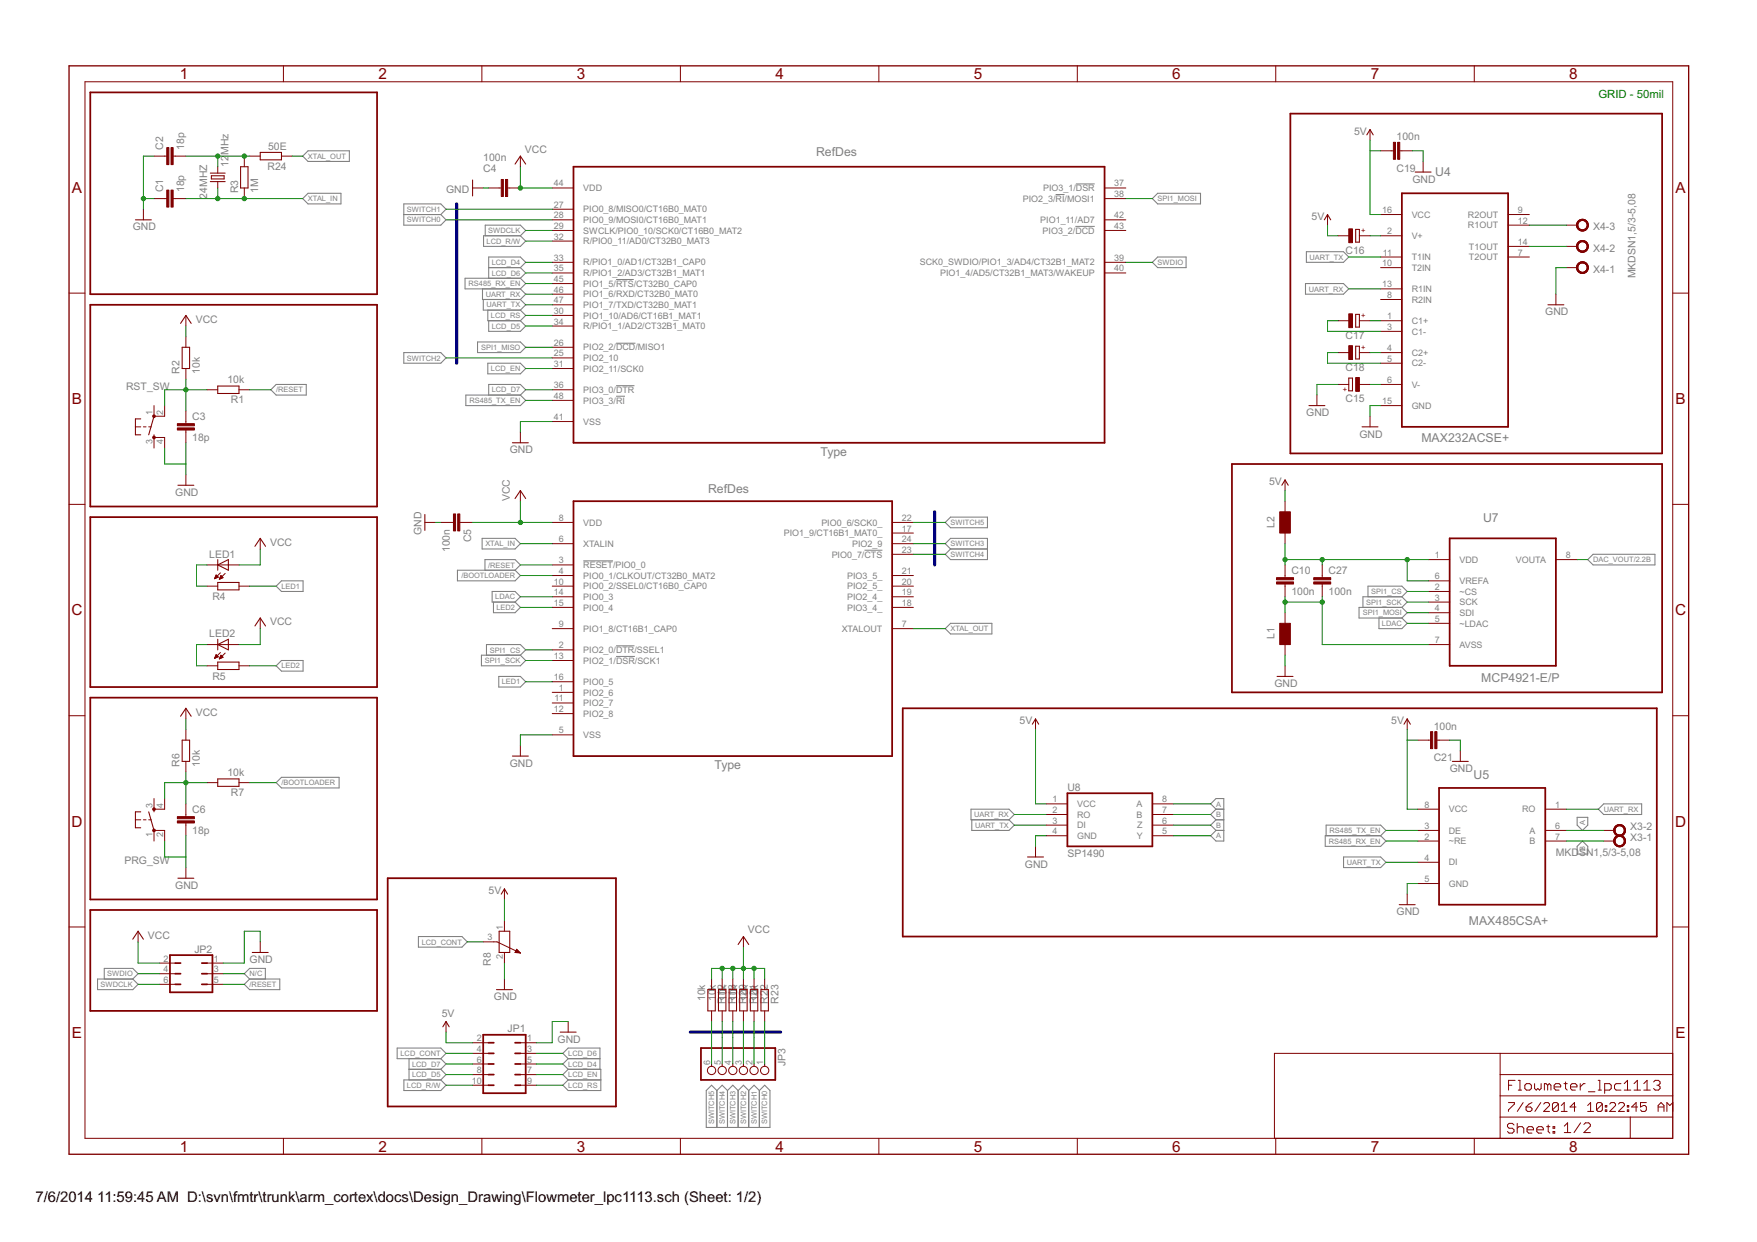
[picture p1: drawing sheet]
<svg xmlns="http://www.w3.org/2000/svg" width="420mm" height="297mm" viewBox="0 0 420 297" stroke-linecap="round" stroke-linejoin="round" font-family="sans-serif">
<path d="M252.4 46.5h2.2M257.2 54.1h4.6M257.3 44h4.5M147.3 66.8h4.3M147.3 82.1h4.7M147.3 92.2h4.4M147.3 94.8h2.2M139.5 134.1h7.1M206.7 131.6h4.3M147.3 154.5h4.4M147.3 157h4.5" fill="none" stroke="#808080" stroke-width=".24"/>
<g fill="none" stroke="#808080" stroke-width=".25">
<path d="M72.4 37.3l1.3-1.2h9.8v2.5h-9.8zM72.4 47.5l1.3-1.3h7.8v2.6h-7.8zM96.6 48.8h8.8l1.3 1.2-1.3 1.3 1.3 1.3-1.3 1.2h-8.8zM96.6 51.3h8.8M115.6 56.4h8.8l1.3 1.3-1.3 1.2h-8.8zM116 56.4v-2.6h8.4l1.3 1.3-1.3 1.3M276.8 46.2h10.3v2.6h-10.3l-1.2-1.3zM115.4 69.1v2.5h9M115.6 71.6v2.6h8.8M116.6 74.2v2.5h7.8M116.9 64h7.5M116.9 76.7v2.5h7.5l1.3-1.2-1.3-1.3"/>
<path d="M124.4 64l1.3-1.3-1.3-1.2h-7.5v5M124.4 74.2l1.3 1.2-1.3 1.3M124.4 71.6l1.3 1.3-1.3 1.3M124.4 69.1l1.3 1.3-1.3 1.2M124.4 66.5h-13.2v2.6h13.2M124.4 66.5l1.3 1.3-1.3 1.3M124.4 64l1.3 1.3-1.3 1.2M275.6 62.7l1.2-1.2h6.8v2.5h-6.8zM312.2 67.8h9.1l1.2 1.3-1.2 1.3h-9.1zM312.4 60.2h8.9l1.2 1.3-1.2 1.2h-8.9zM64.8 93.2l1.2-1.3h7.2v2.6h-7.2zM96.6 84.3h8.8l1.3 1.3-1.3 1.3h-8.8z"/>
<path d="M111.4 94.5h13l1.3 1.3-1.3 1.2h-13zM114.2 81.8h10.2l1.3 1.3-1.3 1.2h-10.2zM116.6 86.9h7.8l1.3 1.2-1.3 1.3h-7.8zM116.9 94.5v-2.6h7.5l1.3 1.3-1.3 1.3M109.4 136.4h13.8l1.2 1.2-1.2 1.3h-13.8zM115.3 128.8h7.9l1.2 1.2-1.2 1.3h-7.9zM116 136.4v-2.6h7.2l1.2 1.3-1.2 1.3M226 130l1.3-1.2h8.8v5h-8.8l-1.3-1.2 1.3-1.3zM226 124.9l1.3-1.2h8.8v2.5h-8.8zM227.3 131.3h8.8M379.7 133.8l1.3-1.2h14.8v2.5h-14.8zM66 140.2l1.3-1.3h5.2v2.6h-5.2z"/>
<path d="M66 159.2l1.3-1.2h5.2v2.5h-5.2zM115.1 156.7h9.3l1.3 1.3-1.3 1.2h-9.3zM116.3 156.7v-2.5h8.1l1.3 1.2-1.3 1.3M117.7 141.5h5.5l1.2 1.2-1.2 1.3h-5.5zM118 144v2.5h5.2l1.2-1.2-1.2-1.3M226 150.3l1.3-1.2h9.9v2.5h-9.9zM327.1 142.7v-2.5h8.1l1.3 1.3-1.3 1.2M329.8 147.8v2.5h5.4l1.3-1.2-1.3-1.3M335.2 145.3l1.3 1.2-1.3 1.3M335.2 145.3h-10.2v2.5h10.2M335.2 142.7h-9.3v2.6M335.2 142.7l1.3 1.3-1.3 1.3"/>
<path d="M119.3 161.8h5.1l1.3 1.2-1.3 1.3h-5.1zM66 187.2l1.3-1.3h13.8v2.5h-13.8zM232.2 193.5h9.1l1.2 1.3-1.2 1.3h-9.1zM232.4 196.1v2.5h8.9l1.2-1.3-1.2-1.2M290.8 198.6h1.9M290.8 196.1h1.9M290.8 193.5h1.9M290.8 193.5l-1.3-1.2 1.3-1.3h1.9v10.1h-1.9l-1.3-1.2 1.3-1.3M290.8 193.5l-1.3 1.3 1.3 1.3M290.8 196.1l-1.3 1.2 1.3 1.3M316.9 199.9h13.3l1.2 1.2-1.2 1.3h-13.3zM317.1 199.9v-2.6h13.1l1.2 1.3-1.2 1.3"/>
<path d="M377.1 195.5h2.6v1.8l-1.3 1.3-1.3-1.3zM382.2 193.5l1.3-1.2h9.1v2.5h-9.1zM321.3 205h8.9l1.2 1.2-1.2 1.3h-8.9zM378.4 201.1l1.3 1.3v1.9h-2.6v-1.9zM23.3 234.1h8.4l1.3 1.3-1.3 1.3h-8.4zM24.9 234.1v-2.5h6.8l1.3 1.3-1.3 1.2M58.4 235.4l1.3-1.3h7.2v2.6h-7.2zM59.7 234.1l-1.3-1.2 1.3-1.3h3.8v2.5M100.1 224h10.4l1.2 1.3-1.2 1.2h-10.4zM95 250.7h10.4l1.3 1.2-1.3 1.3h-10.4zM96.6 258.3h8.8l1.3 1.2-1.3 1.3h-8.8zM97.8 255.7h7.6"/>
<path d="M97.8 253.2v5.1M105.4 253.2l1.3 1.3-1.3 1.2M105.4 255.7l1.3 1.3-1.3 1.3M135.9 255.7l-1.3 1.3 1.3 1.3M135.9 255.7h7.8v5.1h-7.8l-1.3-1.3 1.3-1.2M135.9 258.3h7.8M135.9 253.2h7.6M135.9 253.2l-1.3-1.3 1.3-1.2h7.6v5M135.9 253.2l-1.3 1.3 1.3 1.2M171.4 260.8l-1.2-1.3-1.3 1.3v8.8h15.2v-8.8l-1.2-1.3-1.3 1.3M171.4 260.8l1.3-1.3 1.3 1.3M171.4 260.8v8.8"/>
<path d="M174 260.8l1.2-1.3 1.3 1.3M174 260.8v8.8M176.5 260.8l1.3-1.3 1.2 1.3M176.5 260.8v8.8M179 260.8l1.3-1.3 1.3 1.3M179 260.8v8.8M181.6 260.8v8.8"/>
</g>
<g fill="none" stroke="#800000" stroke-width=".42">
<path d="M21.6 22.1h68.6v48.3h-68.6zM137.1 39.9h127v66h-127zM308.6 27.2h88.9v81.2h-88.9zM335.2 46.2h25.4v55.9h-25.4zM21.6 72.9h68.6v48.2h-68.6zM137.1 119.9h76.2v60.9h-76.2zM294.6 111h102.9v54.6h-102.9zM21.6 123.7h68.6v40.6h-68.6zM346.7 128.8h25.4v30.4h-25.4zM21.6 166.9h68.6v48.2h-68.6zM215.9 169.4h180.3v54.6h-180.3zM255.2 189.7h20.4v12.7h-20.4z"/>
<path d="M344.1 188.4h25.4v28h-25.4zM21.6 217.6h68.6v24.2h-68.6zM92.7 210h54.6v54.6h-54.6zM40.6 228.4h10.2v8.9h-10.2zM41.9 230.3h1.3M41.9 232.9h1.3M41.9 235.4h1.3M48.3 230.3h1.2M48.3 232.9h1.2M48.3 235.4h1.2M115.5 247.5h10.2v14h-10.2zM116.8 249.4h1.3"/>
<path d="M116.8 251.9h1.3M116.8 254.5h1.3M116.8 257h1.3M116.8 259.5h1.3M123.2 249.4h1.2M123.2 251.9h1.2M123.2 254.5h1.2M123.2 257h1.2M123.2 259.5h1.2M167.6 250.7h17.8v7.6h-17.8z"/>
</g>
<g fill="none" stroke="#800000" stroke-width=".24">
<path d="M20.3 19.6h379.7v252.6h-379.7zM67.8 15.7v3.9M115.2 15.7v3.9M162.7 15.7v3.9M210.2 15.7v3.9M257.6 15.7v3.9M305.1 15.7v3.9M352.6 15.7v3.9M36.8 37.3h3.1M41.4 37.3h3M52.1 39.9v1.5M58.4 37.3v2.6"/>
<path d="M59.7 37.3h2.5M67.3 37.3h2.5M124.4 37.3v2.6M327.6 31v2.5M330.2 36.1h3M334.7 36.1h3.1M340.3 38.6v2.5M34.3 50v2.6M36.8 47.5h3.1M41.4 47.5h3M52.1 43.4v1.6M58.4 45v2.5"/>
<path d="M113 45h2.5M116.8 45h3.1M121.4 45h3M132.1 45h5M132.1 50h5M132.1 52.6h5M132.1 55.1h5M132.1 57.7h5M264.1 45h5.1M264.1 52.6h5.1M264.1 55.1h5.1M264.1 47.5h5.1"/>
<path d="M317.5 51.3v2.5M320 56.4h2.5M325.1 56.4h2.5M330.2 56.4h5M330.2 51.3h5M360.6 51.3h5.1M360.6 53.8h5.1M360.6 58.9h5.1M374.6 53.8h2.5M374.6 58.9h2.5M16.5 70.1h3.8M44.4 75.4v2.6"/>
<path d="M132.1 62.7h5M132.1 65.3h5M132.1 67.8h5M132.1 70.4h5M132.1 72.9h5M132.1 75.4h5M132.1 78h5M264.1 62.7h5.1M264.1 65.3h5.1M320 76.7h2.5M325.1 76.7h2.5M330.2 76.7h5"/>
<path d="M330.2 61.5h5M330.2 64h5M330.2 69.1h5M330.2 71.6h5M330.2 79.2h5M360.6 61.5h5.1M372.1 70.4v2.5M374.6 64h2.5M400 70.1h3.8M36.8 97v2.5h2.6v-2.5M44.4 80.5v2.6M44.4 88.1v2.6"/>
<path d="M44.4 98.3v3M49.5 93.2h2.6M57.1 93.2h2.6M132.1 83.1h5M132.1 85.6h5M132.1 88.1h5M132.1 93.2h5M132.1 95.8h5M314.9 94.5v2.5M320 91.9h2.5M320 84.3h2.5M325.1 91.9h2.5"/>
<path d="M325.1 84.3h2.5M327.6 99.5v2.6M330.2 91.9h5M330.2 84.3h5M330.2 86.9h5M330.2 97h5M32.4 102.1h1.3M34.3 102.1h.6M35.6 102.1h.6M36.8 107.2v-2.6h2.6v2.6M44.4 102.8v3.1M44.4 113.5v2.6"/>
<path d="M124.4 103.4v2.5M124.4 117.3v2.6M132.1 100.8h5M307.3 114.8v2.5M307.3 119.9v2.5M16.5 120.6h3.8M49.5 135.1h7.6M51.4 138.3h.2M51.4 138.2h.4M51.5 138.1h.6M51.5 137.9h.6M51.6 137.8h.4"/>
<path d="M51.6 137.7h.3M51.7 137.6h.1M51.7 137.5l.5 .5-.9 .4zM52.5 138.4h.2M52.6 138.3h.4M52.6 138.2h.7M52.6 138.1h.6M52.7 137l-1.4 1.4M52.7 137.9h.4M52.7 137.8h.3M52.8 137.7h.1M52.8 137.6l.5 .6-.8 .3z"/>
<path d="M53.8 137.1l-1.3 1.4M62.2 128.8v2.5M101.6 124.9h2.5M105.4 124.9h3M110 124.9h3M132.1 124.9h5M132.1 130h5M132.1 135.1h5M132.1 137.6h5M213.3 124.9h5.1M213.3 130h5.1M213.3 137.6h5.1"/>
<path d="M213.3 127.5h5.1M213.3 132.6h5.1M307.3 127.5v2.5M307.3 135.1v3.1M307.3 139.7v3M316.2 135.1v3.1M316.2 139.7v3M341.6 133.8h5.1M341.6 138.9h5.1M372.1 133.8h5M400 120.6h3.8M49.5 140.2h2.6"/>
<path d="M49.5 154.2h7.6M49.5 159.2h2.6M51.4 157.4h.1M51.4 157.2h.4M51.5 157.1h.6M51.5 157h.6M51.6 156.9h.4M51.6 156.8h.3M51.6 156.6h.2M51.7 156.6l.5 .5-.9 .4zM52.5 157.5h.2M52.5 157.4h.5"/>
<path d="M52.6 157.2h.7M52.6 157.1h.7M52.7 156.1l-1.4 1.4M52.7 157h.4M52.7 156.9h.3M52.8 156.8h.1M52.8 156.7l.5 .5-.8 .4zM53.8 156.2l-1.3 1.4M57.1 140.2h2.6M57.1 159.2h2.6M62.2 147.8v2.5M132.1 140.2h5"/>
<path d="M132.1 142.7h5M132.1 145.3h5M132.1 150.3h5M132.1 155.4h5M132.1 158h5M213.3 140.2h5.1M213.3 142.7h5.1M213.3 145.3h5.1M213.3 150.3h5.1M307.3 146.5v2.6M307.3 154.2v2.5M307.3 159.2v2.6"/>
<path d="M341.6 154.2h5.1M341.6 141.5h5.1M341.6 144h5.1M341.6 146.5h5.1M341.6 149.1h5.1M16.5 171.2h3.8M44.4 169.4v2.5M44.4 174.5v2.5M124.4 178.3v2.5M132.1 163h5M132.1 165.6h5M132.1 168.1h5"/>
<path d="M132.1 170.7h5M132.1 175.7h5M247.6 171.9v2.6M336.5 171.9v2.6M339 177h3.1M343.6 177h3.1M349.2 179.6v2.5M400 171.2h3.8M32.4 196.1h1.3M34.3 196.1h.6M35.6 196.1h.6M36.8 191v2.5h2.6v-2.5"/>
<path d="M44.4 182.1v2.5M44.4 192.3v3M44.4 196.8v3.1M49.5 187.2h2.6M57.1 187.2h2.6M250.2 192.3h5M250.2 197.3h5M250.2 194.8h5M250.2 199.9h5M275.6 192.3h5M275.6 197.3h5M275.6 194.8h5"/>
<path d="M275.6 199.9h5M339 193.5h5.1M339 198.6h5.1M369.5 193.5h5.1M369.5 198.6h5.1M383.5 198.6h2.5M36.8 201.1v-2.5h2.6v2.5M44.4 207.5v2.5M120.6 212.6v2.5M247.6 202.4v2.6M336.5 213.8v2.6M339 201.1h5.1"/>
<path d="M339 206.2h5.1M339 211.3h5.1M369.5 201.1h5.1M383.5 201.1h2.5M16.5 221.7h3.8M33 222.7v2.6M38.1 230.3h3.8M38.1 232.9h3.8M38.1 235.4h3.8M49.5 230.3h3.8M49.5 232.9h3.8M49.5 235.4h3.8"/>
<path d="M62.2 225.3v2.5M115.5 225.3h3.4l5.5 2.6M120.6 220.2v2.5M120.6 227.8v2.5M120.6 234.1v2.6M123.2 227.8h1.1M123.2 227.7h1M123.3 227.6h.8M123.4 227.4h.6M123.4 227.3h.4M123.5 227.2h.2M123.5 227.1h.1"/>
<path d="M123.5 227l-.3 .8 1.2 .1M123.5 227l.9 .9M124.4 227.9h.1M170.2 234.1v2.6M172.7 234.1v2.6M175.2 234.1v2.6M177.8 224v2.5M177.8 234.1v2.6M180.3 234.1v2.6M182.9 234.1v2.6M400 221.7h3.8M106.7 244.3v2.5"/>
<path d="M113 251.9h3.8M113 257h3.8M113 259.5h3.8M113 249.4h3.8M113 254.5h3.8M124.4 251.9h3.8M124.4 257h3.8M124.4 259.5h3.8M124.4 249.4h3.8M124.4 254.5h3.8M135.9 244.3v2.5M170.2 241.8v2.5"/>
<path d="M170.2 254.5v.5M172.7 241.8v2.5M172.7 254.5v.5M175.2 241.8v2.5M175.2 254.5v.5M177.8 241.8v2.5M177.8 254.5v.5M180.3 241.8v2.5M180.3 254.5v.5M182.9 241.8v2.5M182.9 254.5v.5M358.7 251.9v20.3"/>
<path d="M358.7 257h41.3M360.7 259.5h.8M362.3 258.4h-1.6v2.3M363.1 258.4h.4v2.3M364.6 259.5l.4-.3h.8l.4 .3v.8l-.4 .4h-.8l-.4-.4zM367 259.2v1.1l.4 .4 .3-.4 .5 .4 .3-.4v-1.1M370.1 259.5l-.4-.3h-.4v1.5M370.1 259.5v1.2M370.1 259.5l.4-.3 .4 .3v1.2M371.6 259.9h1.6v-.4l-.4-.3h-.8l-.4 .3v.8l.4 .4h.8M374 259.2h.8M374.4 258.8v1.5l.4 .4"/>
<path d="M375.6 259.9h1.5v-.4l-.4-.3h-.8l-.3 .3v.8l.3 .4h.8M377.9 259.2v1.5M379.1 259.2h-.4l-.8 .7M382.2 258.4h.4v2.3M387.6 259.2h-1.1l-.4 .3v.8l.4 .4h1.1M388.4 259.2l.8-.8v2.3M390.8 259.2l.7-.8v2.3M393.1 259.2l.8-.8v2.3M395.4 258.8l.4-.4h.8l.4 .4v.4l-.4 .3M396.2 259.5h.4M396.6 259.5l.4 .4v.4l-.4 .4h-.8l-.4-.4M400 251.9h-95.2v20.3"/>
<path d="M67.8 272.2v3.9M115.2 272.2v3.9M162.7 272.2v3.9M210.2 272.2v3.9M257.6 272.2v3.9M305.1 272.2v3.9M352.6 272.2v3.9M358.7 267.2h41.3M358.7 262.1h41.3M360.7 263.7h1.4v.4l-1.4 1.4v.3M362.1 269l-.4-.3h-.8l-.4 .3v.5l.4 .3h.8l.4 .4v.4l-.4 .4h-.8l-.4-.4M362.8 268.7v2.3"/>
<path d="M362.8 269.8l.4-.3h.8l.4 .3v1.2M363.1 260.7h.8M364.2 263.7l-1.4 2.1M364.9 264.8h1.1l.4 .3v.4l-.4 .3h-.7l-.4-.3zM365.2 270.2h1.5v-.4l-.4-.3h-.8l-.3 .3v.8l.3 .4h.8M366.4 263.7l-.8 .4-.7 .7M367.5 270.2h1.6v-.4l-.4-.3h-.8l-.4 .3v.8l.4 .4h.8M368.4 263.7l-1.3 2.1M369.1 264.1l.4-.4h.7l.3 .4v.3l-1.4 1.4h1.4M369.8 269.5h.8M370.2 269v1.6l.4 .4M371.4 269.5h.4v.3h-.4z"/>
<path d="M371.4 270.6h.4v.4h-.4zM372.7 264.1l-.4-.4h-.7l-.4 .4v1.4M372.7 264.1v1.4l-.4 .3h-.7l-.4-.3M372.7 264.1l-1.5 1.4M373.4 265.8h1.4M373.4 264.4l.7-.7v2.1M374.1 269.3l.8-.8v2.4M374.1 270.9h1.5M376.9 264.8h-1.4l1-1.1v2.1M378 268.5l-1.6 2.4M378.8 268.9l.3-.4h.8l.4 .4v.4l-1.5 1.6h1.5M379.7 265.8h1.4"/>
<path d="M379.7 264.4l.7-.7v2.1M379.8 261.1h1.6M382.2 260.7h.7M383.2 264.1l-.4-.4h-.7l-.3 .4v1.4M383.2 264.1v1.4l-.4 .3h-.7l-.3-.3M383.2 264.1l-1.4 1.4M383.7 260.7h1.2l.4-.4v-.8l-.4-.3h-1.2v2.3M383.9 265.5h.3v.3h-.3zM383.9 264.4h.3v.4h-.3zM384.9 264.1l.4-.4h.7l.3 .4v.3l-1.4 1.4h1.4M387 264.1l.4-.4h.7l.4 .4v.3l-1.5 1.4h1.5M388.4 260.7h1.6"/>
<path d="M389.1 265.5h.4v.3h-.4zM389.1 264.4h.4v.4h-.4zM389.8 267.2v5M390.8 260.7h1.5M391.6 264.8h-1.4l1-1.1v2.1M393.1 260.7h1.6M393.7 263.7h-1.4v1.1l.7-.4h.4l.3 .4v.7l-.3 .3h-.8l-.3-.3M396.5 264.8h1.4M396.5 265.8v-1.4l.7-.7 .7 .7v1.4M400 263.7l-.7 .7-.7-.7v2.1"/>
<circle cx="170.2" cy="256" r=".99"/>
<circle cx="172.7" cy="256" r=".99"/>
<circle cx="175.2" cy="256" r=".99"/>
<circle cx="177.8" cy="256" r=".99"/>
<circle cx="180.3" cy="256" r=".99"/>
<circle cx="182.9" cy="256" r=".99"/>
</g>
<path d="M16.5 15.7h387.3v260.4h-387.3z" fill="none" stroke="#800000" stroke-width=".32"/>
<g fill="#800000" stroke="#800000" stroke-width=".24">
<path d="M40.9 35.3h.5v4.1h-.5z"/>
<path d="M39.9 35.3h.5v4.1h-.5z"/>
<path d="M40.9 45.5h.5v4h-.5z"/>
<path d="M39.9 45.5h.5v4h-.5z"/>
<path d="M42.4 102.3h4.1v.5h-4.1z"/>
<path d="M42.4 101.3h4.1v.5h-4.1z"/>
<path d="M119.9 42.9h.5v4.1h-.5z"/>
<path d="M120.9 42.9h.5v4.1h-.5z"/>
<path d="M108.4 122.9h.5v4.1h-.5z"/>
<path d="M109.5 122.9h.5v4.1h-.5z"/>
<path d="M42.4 196.3h4.1v.5h-4.1z"/>
<path d="M42.4 195.3h4.1v.5h-4.1z"/>
<path d="M305.3 139.2h4v.5h-4z"/>
<path d="M305.3 138.2h4v.5h-4z"/>
<path d="M324.2 90.3h.9v3.3h-.9z"/>
<path d="M322.5 54.7h.9v3.3h-.9z"/>
<path d="M322.5 75.1h.9v3.3h-.9z"/>
<path d="M322.5 82.7h.9v3.3h-.9z"/>
<path d="M333.2 34h.5v4.1h-.5z"/>
<path d="M334.2 34h.5v4.1h-.5z"/>
<path d="M342.1 175h.5v4h-.5z"/>
<path d="M343.1 175h.5v4h-.5z"/>
<path d="M314.2 139.2h4v.5h-4z"/>
<path d="M314.2 138.2h4v.5h-4z"/>
<path d="M306 122.4h2.6v5.1h-2.6z"/>
<path d="M306 149.1h2.6v5.1h-2.6z"/>
</g>
<g fill="none" stroke="#800000" stroke-width=".25">
<path d="M57.5 39.9h1.8v5.1h-1.8zM62.2 36.4h5.1v1.8h-5.1zM123.2 39.2l1.2-1.9 1.3 1.9M326.9 32.3l.7-1.3 .8 1.3M32.4 52.6h3.8M50.3 41.4h3.5M50.3 43.4h3.5M50.5 42h3.1v.8h-3.1zM113 43.1v3.8M316.7 52.6l.8-1.3 .7 1.3M324.2 54.9h.9v3h-.9zM338.4 41.1h3.8"/>
<path d="M43.2 77.3l1.2-1.9 1.3 1.9M324.2 75.2h.9v3h-.9zM370.2 72.9h3.8M36.8 99.5l-1.2 4.5M43.6 83.1h1.7v5h-1.7zM52.1 92.3h5v1.8h-5zM313 97h3.8M322.5 90.4h.9v3.1h-.9zM324.2 82.8h.9v3.1h-.9zM33.7 100.2h-1.3v3.8h1.3M36.8 104v.6M42.5 116.1h3.9"/>
<path d="M122.5 105.9h3.8M123.2 119.2l1.2-1.9 1.3 1.9M306.5 116.1l.8-1.3 .8 1.3M325.7 102.1h3.8M52.1 133.8v2.6M52.1 139.3h5v1.8h-5zM52.1 135.1l2.5-1.3v2.6zM61 130.7l1.2-1.9 1.3 1.9M101.6 123v3.9M52.1 152.9v2.5M52.1 158.3h5v1.8h-5zM52.1 154.2l2.5-1.3v2.5z"/>
<path d="M61 149.7l1.2-1.9 1.3 1.9M43.2 171.3l1.2-1.9 1.3 1.9M43.6 177h1.7v5.1h-1.7zM246.9 173.2l.7-1.3 .8 1.3M305.4 161.8h3.8M335.7 173.2l.8-1.3 .8 1.3M33.7 194.2h-1.3v3.8h1.3M35.6 194.2l1.2 4.4M36.8 193.5v.7M52.1 186.3h5v1.8h-5zM122.5 180.8h3.8M347.3 182.1h3.8"/>
<path d="M42.5 210h3.9M119.9 213.8l.7-1.2 .8 1.2M245.7 205h3.8M334.6 216.4h3.8M31.7 224.6l1.3-1.9 1.3 1.9M60.3 227.8h3.8M118.7 236.7h3.8M119.4 222.7h2.5v5.1h-2.5zM169.3 236.7h1.7v5.1h-1.7zM171.8 236.7h1.8v5.1h-1.8zM174.3 236.7h1.8v5.1h-1.8zM176.5 225.9l1.3-1.9 1.2 1.9"/>
<path d="M176.9 236.7h1.8v5.1h-1.8zM179.4 236.7h1.8v5.1h-1.8zM182 236.7h1.7v5.1h-1.7zM105.9 245.6l.8-1.3 .7 1.3M134 246.8h3.8"/>
</g>
<g fill="#800000" stroke="#800000" stroke-width=".24">
<path d="M386.3 200.2a1.4 1.4 0 0 1 2.2 .2 1.4 1.4 0 0 1-.8 2.1 1.4 1.4 0 0 1-1.8-1.4h.3a1.14 1.14 0 0 1 1.6-1 1.14 1.14 0 0 1 .2 1.9 1.14 1.14 0 0 1-1.8-.6v-.3h-.3z" fill-rule="evenodd"/>
<path d="M386.3 200.2a1.4 1.4 0 0 1 2.2 .2 1.4 1.4 0 0 1-.8 2.1 1.4 1.4 0 0 1-1.8-1.4h.3a1.14 1.14 0 0 1 1.6-1 1.14 1.14 0 0 1 .2 1.9 1.14 1.14 0 0 1-1.8-.6v-.3h-.3z" fill-rule="evenodd"/>
<path d="M386.3 200.2a1.4 1.4 0 0 1 2.2 .2 1.4 1.4 0 0 1-.8 2.1 1.4 1.4 0 0 1-1.8-1.4h.3a1.14 1.14 0 0 1 1.6-1 1.14 1.14 0 0 1 .2 1.9 1.14 1.14 0 0 1-1.8-.6v-.3h-.3z" fill-rule="evenodd"/>
<path d="M386.3 197.6a1.4 1.4 0 0 1 2.2 .3 1.4 1.4 0 0 1-.8 2 1.4 1.4 0 0 1-1.8-1.3h.3a1.14 1.14 0 0 1 1.6-1.1 1.14 1.14 0 0 1 .2 1.9 1.14 1.14 0 0 1-1.8-.5v-.3h-.3z" fill-rule="evenodd"/>
<path d="M386.3 197.6a1.4 1.4 0 0 1 2.2 .3 1.4 1.4 0 0 1-.8 2 1.4 1.4 0 0 1-1.8-1.3h.3a1.14 1.14 0 0 1 1.6-1.1 1.14 1.14 0 0 1 .2 1.9 1.14 1.14 0 0 1-1.8-.5v-.3h-.3z" fill-rule="evenodd"/>
<path d="M386.3 197.6a1.4 1.4 0 0 1 2.2 .3 1.4 1.4 0 0 1-.8 2 1.4 1.4 0 0 1-1.8-1.3h.3a1.14 1.14 0 0 1 1.6-1.1 1.14 1.14 0 0 1 .2 1.9 1.14 1.14 0 0 1-1.8-.5v-.3h-.3z" fill-rule="evenodd"/>
<path d="M377.4 63.1a1.39 1.39 0 0 1 2.2 .2 1.39 1.39 0 0 1-.8 2.1 1.39 1.39 0 0 1-1.8-1.4h.3a1.15 1.15 0 0 1 1.6-1.1 1.15 1.15 0 0 1 .3 1.9 1.15 1.15 0 0 1-1.9-.5v-.3h-.3z" fill-rule="evenodd"/>
<path d="M377.4 63.1a1.39 1.39 0 0 1 2.2 .2 1.39 1.39 0 0 1-.8 2.1 1.39 1.39 0 0 1-1.8-1.4h.3a1.15 1.15 0 0 1 1.6-1.1 1.15 1.15 0 0 1 .3 1.9 1.15 1.15 0 0 1-1.9-.5v-.3h-.3z" fill-rule="evenodd"/>
<path d="M377.4 63.1a1.39 1.39 0 0 1 2.2 .2 1.39 1.39 0 0 1-.8 2.1 1.39 1.39 0 0 1-1.8-1.4h.3a1.15 1.15 0 0 1 1.6-1.1 1.15 1.15 0 0 1 .3 1.9 1.15 1.15 0 0 1-1.9-.5v-.3h-.3z" fill-rule="evenodd"/>
<path d="M377.4 58a1.39 1.39 0 0 1 2.2 .2 1.39 1.39 0 0 1-.8 2.1 1.39 1.39 0 0 1-1.8-1.4h.3a1.15 1.15 0 0 1 1.6-1.1 1.15 1.15 0 0 1 .3 2 1.15 1.15 0 0 1-1.9-.6v-.3h-.3z" fill-rule="evenodd"/>
<path d="M377.4 58a1.39 1.39 0 0 1 2.2 .2 1.39 1.39 0 0 1-.8 2.1 1.39 1.39 0 0 1-1.8-1.4h.3a1.15 1.15 0 0 1 1.6-1.1 1.15 1.15 0 0 1 .3 2 1.15 1.15 0 0 1-1.9-.6v-.3h-.3z" fill-rule="evenodd"/>
<path d="M377.4 58a1.39 1.39 0 0 1 2.2 .2 1.39 1.39 0 0 1-.8 2.1 1.39 1.39 0 0 1-1.8-1.4h.3a1.15 1.15 0 0 1 1.6-1.1 1.15 1.15 0 0 1 .3 2 1.15 1.15 0 0 1-1.9-.6v-.3h-.3z" fill-rule="evenodd"/>
<path d="M377.4 52.9a1.39 1.39 0 0 1 2.2 .2 1.39 1.39 0 0 1-.8 2.1 1.39 1.39 0 0 1-1.8-1.4h.3a1.15 1.15 0 0 1 1.6-1 1.15 1.15 0 0 1 .3 1.9 1.15 1.15 0 0 1-1.9-.6v-.3h-.3z" fill-rule="evenodd"/>
<path d="M377.4 52.9a1.39 1.39 0 0 1 2.2 .2 1.39 1.39 0 0 1-.8 2.1 1.39 1.39 0 0 1-1.8-1.4h.3a1.15 1.15 0 0 1 1.6-1 1.15 1.15 0 0 1 .3 1.9 1.15 1.15 0 0 1-1.9-.6v-.3h-.3z" fill-rule="evenodd"/>
<path d="M377.4 52.9a1.39 1.39 0 0 1 2.2 .2 1.39 1.39 0 0 1-.8 2.1 1.39 1.39 0 0 1-1.8-1.4h.3a1.15 1.15 0 0 1 1.6-1 1.15 1.15 0 0 1 .3 1.9 1.15 1.15 0 0 1-1.9-.6v-.3h-.3z" fill-rule="evenodd"/>
<circle cx="36.8" cy="99.6" r=".33"/>
<circle cx="36.8" cy="104.6" r=".33"/>
<circle cx="36.8" cy="198.6" r=".33"/>
<circle cx="36.8" cy="193.5" r=".33"/>
</g>
<path d="M109.2 48.8v38.1M223.5 122.4v12.7M165.1 246.8h21.6" fill="none" stroke="#000080" stroke-width=".76"/>
<g fill="none" stroke="#008000" stroke-width=".24">
<path d="M36.8 37.3h-2.5v12.7M44.4 37.3h15.3M52.1 37.3v2.6M69.8 37.3h2.6M124.4 39.9v5.1h7.7M327.6 36.1h2.6M327.6 33.5v17.8h2.6M337.8 36.1h2.5v2.5M34.3 47.5h2.5M44.4 47.5h28M52.1 45v2.5M106.7 52.6h25.4"/>
<path d="M106.7 50h25.4M115.5 45h1.3M125.7 55.1h6.4M125.7 57.7h6.4M269.2 47.5h6.4M317.5 53.8v2.6h2.5M327.6 56.4h2.6M365.7 58.9h8.9M365.7 53.8h8.9M44.4 78v2.5M125.7 62.7h6.4M125.7 75.4h6.4"/>
<path d="M125.7 72.9h6.4M125.7 70.4h6.4M125.7 67.8h6.4M125.7 65.3h6.4M125.7 78h6.4M269.2 62.7h6.4M320 76.7h-2.5v2.5h12.7M322.5 61.5h7.7M322.5 69.1h7.7M327.6 76.7h2.6M374.6 64h-2.5v6.4M44.4 90.7v7.6"/>
<path d="M49.5 93.2h-10.1v3.8M59.7 93.2h5.1M106.7 85.6h25.4M125.7 93.2h6.4M125.7 88.1h6.4M125.7 83.1h6.4M125.7 95.8h6.4M320 91.9h-5.1v2.6M320 84.3h-2.5v2.6h12.7M327.6 91.9h2.6M327.6 84.3h2.6M330.2 97h-2.6v2.5"/>
<path d="M39.4 107.2v3.8h5M44.4 105.9v7.6M124.4 119.9v5M132.1 100.8h-7.7v2.6M307.3 117.3v2.6M49.5 135.1h-2.5v5.1h2.5M62.2 131.3v3.8h-5.1M104.1 124.9h1.3M113 124.9h19.1M124.4 130h7.7M124.4 135.1h7.7M124.4 137.6h7.7"/>
<path d="M218.4 124.9h7.6M218.4 130h7.6M218.4 132.6h7.6M307.3 130v5.1M307.3 133.8h34.3M316.2 133.8v1.3M336.5 133.8v5.1h5.1M377.1 133.8h2.6M49.5 154.2h-2.5v5h2.5M59.7 140.2h6.3M59.7 159.2h6.3M62.2 150.3v3.9h-5.1"/>
<path d="M124.4 145.3h7.7M124.4 142.7h7.7M125.7 155.4h6.4M125.7 158h6.4M218.4 150.3h7.6M307.3 142.7v3.8M307.3 156.7v2.5M307.3 144h8.9M316.2 142.7v11.5h25.4M336.5 146.5h5.1M336.5 141.5h5.1M336.5 144h5.1"/>
<path d="M336.5 149.1h5.1M44.4 171.9v2.6M125.7 163h6.4M132.1 175.7h-7.7v2.6M247.6 174.5v17.8h2.6M336.5 177h2.5M336.5 174.5v19h2.5M346.7 177h2.5v2.6M44.4 184.6v7.7M44.4 199.9v7.6M49.5 187.2h-10.1v3.8M59.7 187.2h6.3"/>
<path d="M242.5 197.3h7.7M242.5 194.8h7.7M250.2 199.9h-2.6v2.5M280.6 199.9h8.9M280.6 192.3h8.9M280.6 197.3h8.9M280.6 194.8h8.9M331.4 198.6h7.6M374.6 193.5h7.6M374.6 198.6h8.9M39.4 201.1v3.9h5M120.6 215.1v5.1"/>
<path d="M331.4 206.2h7.6M331.4 201.1h7.6M339 211.3h-2.5v2.5M374.6 201.1h8.9M33 225.3v5h5.1M33 235.4h5.1M33 232.9h5.1M53.3 235.4h5.1M53.3 232.9h5.1M62.2 225.3v-2.6h-3.8v7.6h-5.1M111.7 225.3h3.8M120.6 230.3v3.8"/>
<path d="M170.2 234.1v-2.5h12.7v2.5M172.7 231.6v2.5M175.2 231.6v2.5M177.8 226.5v7.6M180.3 231.6v2.5M106.7 246.8v2.6h6.3M106.7 257h6.3M106.7 259.5h6.3M106.7 251.9h6.3M106.7 254.5h6.3M128.2 257h6.4M128.2 259.5h6.4"/>
<path d="M128.2 251.9h6.4M128.2 254.5h6.4M135.9 244.3h-3.8v5.1h-3.9M170.2 244.3v10.2M172.7 244.3v10.2M175.2 244.3v10.2M177.8 244.3v10.2M180.3 244.3v10.2M182.9 244.3v10.2"/>
</g>
<g fill="#008000" stroke="#008000" stroke-width=".24">
<circle cx="34.3" cy="47.5" r=".51"/>
<circle cx="58.4" cy="47.5" r=".51"/>
<circle cx="52.1" cy="47.5" r=".51"/>
<circle cx="124.4" cy="124.9" r=".51"/>
<circle cx="124.4" cy="45" r=".51"/>
<circle cx="172.7" cy="231.6" r=".51"/>
<circle cx="175.2" cy="231.6" r=".51"/>
<circle cx="177.8" cy="231.6" r=".51"/>
<circle cx="180.3" cy="231.6" r=".51"/>
<circle cx="44.4" cy="93.2" r=".51"/>
<circle cx="44.4" cy="187.2" r=".51"/>
<circle cx="316.2" cy="144" r=".51"/>
<circle cx="307.3" cy="144" r=".51"/>
<circle cx="307.3" cy="133.8" r=".51"/>
<circle cx="336.5" cy="133.8" r=".51"/>
<circle cx="316.2" cy="133.8" r=".51"/>
<circle cx="58.4" cy="37.3" r=".51"/>
<circle cx="52.1" cy="37.3" r=".51"/>
</g>
<g font-size="4.1" fill="#800000">
<text x="43" y="18.9">1</text>
<text x="90.5" y="18.9">2</text>
<text x="138" y="18.9">3</text>
<text x="185.4" y="18.9">4</text>
<text x="232.9" y="18.9">5</text>
<text x="280.3" y="18.9">6</text>
<text x="327.8" y="18.9">7</text>
<text x="375.3" y="18.9">8</text>
<text x="17.2" y="46.1">A</text>
<text x="400.7" y="46.1">A</text>
<text x="17.2" y="96.7">B</text>
<text x="400.7" y="96.7">B</text>
<text x="17.1" y="147.2">C</text>
<text x="400.6" y="147.2">C</text>
<text x="17.1" y="197.7">D</text>
<text x="400.6" y="197.7">D</text>
<text x="17.2" y="248.3">E</text>
<text x="400.7" y="248.3">E</text>
<text x="43" y="275.4">1</text>
<text x="90.5" y="275.4">2</text>
<text x="138" y="275.4">3</text>
<text x="185.4" y="275.4">4</text>
<text x="232.9" y="275.4">5</text>
<text x="280.3" y="275.4">6</text>
<text x="327.8" y="275.4">7</text>
<text x="375.3" y="275.4">8</text>
</g>
<g font-size="4">
<text x="8.5" y="287.5">7/6/2014</text>
<text x="23.2" y="287.5">11:59:45 AM D:\svn\fmtr\trunk\arm_cortex\docs\Design_Drawing\Flowmeter_lpc1113.sch (Sheet: 1/2)</text>
</g>
<g font-size="3.3" fill="#808080">
<text x="195.2" y="37.3">RefDes</text>
<text x="343.2" y="42.2">U4</text>
<text x="339.9" y="105.7">MAX232ACSE+</text>
<text x="196.2" y="109.2">Type</text>
<text x="169.3" y="118">RefDes</text>
<text x="354.6" y="124.7">U7</text>
<text x="354.2" y="163.1">MCP4921-E/P</text>
<text x="170.9" y="183.9">Type</text>
<text x="352.4" y="186.2">U5</text>
<text x="351.2" y="221.3">MAX485CSA+</text>
</g>
<text font-size="3" fill="#008000" x="382.2" y="23.4">GRID - 50mil</text>
<g font-size="2.8" fill="#808080">
<text x="39" y="35.8" transform="rotate(-90 39 35.8)">C2</text>
<text x="44.1" y="35.8" transform="rotate(-90 44.1 35.8)">18p</text>
<text x="64.1" y="35.8">50E</text>
<text x="323.8" y="32.3">5V</text>
<text x="334" y="33.5">100n</text>
<text x="54.6" y="39.9" transform="rotate(-90 54.6 39.9)">12</text>
<text x="54.6" y="37.1" transform="rotate(-90 54.6 37.1)">MHz</text>
<text x="64" y="40.6">R24</text>
<text x="115.6" y="38.6">100n</text>
<text x="115.6" y="41.1">C4</text>
<text x="125.5" y="36.6">VCC</text>
<text x="334" y="41.1">C19</text>
<text x="39" y="46" transform="rotate(-90 39 46)">C1</text>
<text x="44.1" y="46" transform="rotate(-90 44.1 46)">18p</text>
<text x="49.5" y="47.5" transform="rotate(-90 49.5 47.5)">24MHZ</text>
<text x="56.9" y="46.2" transform="rotate(-90 56.9 46.2)">R3</text>
<text x="61.7" y="46.2" transform="rotate(-90 61.7 46.2)">1M</text>
<text x="106.7" y="46.2">GND</text>
<text x="337.8" y="43.7">GND</text>
<text x="313.7" y="52.6">5V</text>
<text x="31.7" y="55.1">GND</text>
<text x="381" y="55.1">X4-3</text>
<text x="321.8" y="60.7">C16</text>
<text x="381" y="65.3">X4-1</text>
<text x="381" y="60.2">X4-2</text>
<text x="391.1" y="66.5" transform="rotate(-90 391.1 66.5)">MKDSN1,5/3-5,08</text>
<text x="46.8" y="77.2">VCC</text>
<text x="369.5" y="75.4">GND</text>
<text x="321.8" y="81">C17</text>
<text x="42.9" y="89.4" transform="rotate(-90 42.9 89.4)">R2</text>
<text x="47.7" y="89.4" transform="rotate(-90 47.7 89.4)">10k</text>
<text x="321.8" y="88.6">C18</text>
<text x="30.1" y="93.2">RST_SW</text>
<text x="54.4" y="91.7">10k</text>
<text x="46" y="100.4">C3</text>
<text x="55.2" y="96.5">R1</text>
<text x="312.4" y="99.6">GND</text>
<text x="321.8" y="96.3">C15</text>
<text x="46" y="105.5">18p</text>
<text x="325.1" y="104.6">GND</text>
<text x="121.9" y="108.4">GND</text>
<text x="41.9" y="118.6">GND</text>
<text x="121.9" y="119.9" transform="rotate(-90 121.9 119.9)">VCC</text>
<text x="303.5" y="116.1">5V</text>
<text x="64.6" y="130.5">VCC</text>
<text x="100.8" y="128" transform="rotate(-90 100.8 128)">GND</text>
<text x="112.6" y="129.7" transform="rotate(-90 112.6 129.7)">C5</text>
<text x="304.8" y="126.2" transform="rotate(-90 304.8 126.2)">L2</text>
<text x="50" y="133.3">LED1</text>
<text x="107.6" y="132.1" transform="rotate(-90 107.6 132.1)">100n</text>
<text x="308.8" y="137.3">C10</text>
<text x="317.7" y="137.3">C27</text>
<text x="50.8" y="143.5">R4</text>
<text x="308.8" y="142.3">100n</text>
<text x="317.7" y="142.3">100n</text>
<text x="64.6" y="149.6">VCC</text>
<text x="50" y="152.4">LED2</text>
<text x="304.8" y="152.9" transform="rotate(-90 304.8 152.9)">L1</text>
<text x="50.8" y="162.5">R5</text>
<text x="304.8" y="164.3">GND</text>
<text x="46.8" y="171.2">VCC</text>
<text x="243.8" y="173.2">5V</text>
<text x="332.7" y="173.2">5V</text>
<text x="342.9" y="174.5">100n</text>
<text x="42.9" y="183.4" transform="rotate(-90 42.9 183.4)">R6</text>
<text x="47.7" y="183.4" transform="rotate(-90 47.7 183.4)">10k</text>
<text x="54.4" y="185.6">10k</text>
<text x="121.9" y="183.4">GND</text>
<text x="342.9" y="182.1">C21</text>
<text x="346.7" y="184.6">GND</text>
<text x="55.2" y="190.4">R7</text>
<text x="255.2" y="189.1">U8</text>
<text x="46" y="194.4">C6</text>
<text x="46" y="199.5">18p</text>
<text x="389.8" y="201.1">X3-1</text>
<text x="389.8" y="198.6">X3-2</text>
<text x="29.7" y="206.7">PRG_SW</text>
<text x="245.1" y="207.5">GND</text>
<text x="255.2" y="204.9">SP1490</text>
<text x="372.1" y="204.8">MKDSN1,5/3-5,08</text>
<text x="41.9" y="212.6">GND</text>
<text x="116.8" y="213.8">5V</text>
<text x="334" y="218.9">GND</text>
<text x="35.4" y="224.5">VCC</text>
<text x="46.5" y="227.8">JP2</text>
<text x="178.9" y="223.2">VCC</text>
<text x="59.7" y="230.3">GND</text>
<text x="117.3" y="231" transform="rotate(-90 117.3 231)">R8</text>
<text x="118.1" y="239.2">GND</text>
<text x="168.6" y="239.5" transform="rotate(-90 168.6 239.5)">10k</text>
<text x="171.2" y="239.5" transform="rotate(-90 171.2 239.5)">10k</text>
<text x="105.7" y="243.3">5V</text>
<text x="173.4" y="240" transform="rotate(-90 173.4 240)">R1102k</text>
<text x="176" y="240" transform="rotate(-90 176 240)">R1103k</text>
<text x="178.5" y="240" transform="rotate(-90 178.5 240)">R1200k</text>
<text x="181.1" y="240" transform="rotate(-90 181.1 240)">R1201k</text>
<text x="183.6" y="240" transform="rotate(-90 183.6 240)">R22</text>
<text x="186.1" y="240" transform="rotate(-90 186.1 240)">R23</text>
<text x="121.4" y="246.9">JP1</text>
<text x="133.3" y="249.4">GND</text>
<text x="187.8" y="255" transform="rotate(-90 187.8 255)">JP3</text>
</g>
<g font-size="2.4" fill="#808080">
<text x="132.4" y="44.6">44</text>
<text x="139.5" y="45.7">VDD</text>
<text x="249.5" y="45.7">PIO3_1/DSR</text>
<text x="266.5" y="44.6">37</text>
<text x="266.5" y="47.1">38</text>
<text x="132.4" y="49.7">27</text>
<text x="132.4" y="52.2">28</text>
<text x="139.5" y="50.8">PIO0_8/MISO0/CT16B0_MAT0</text>
<text x="139.5" y="53.3">PIO0_9/MOSI0/CT16B0_MAT1</text>
<text x="244.6" y="48.3">PIO2_3/RI/MOSI1</text>
<text x="248.8" y="53.3">PIO1_11/AD7</text>
<text x="266.5" y="52.2">42</text>
<text x="330.5" y="50.9">16</text>
<text x="337.6" y="52.1">VCC</text>
<text x="351" y="52.1">R2OUT</text>
<text x="363" y="50.9">9</text>
<text x="363" y="53.5">12</text>
<text x="132.4" y="54.8">29</text>
<text x="132.4" y="57.3">32</text>
<text x="139.5" y="55.9">SWCLK/PIO0_10/SCK0/CT16B0_MAT2</text>
<text x="139.5" y="58.4">R/PIO0_11/AD0/CT32B0_MAT3</text>
<text x="249.3" y="55.9">PIO3_2/DCD</text>
<text x="266.5" y="54.8">43</text>
<text x="331.7" y="56">2</text>
<text x="337.6" y="57.1">V+</text>
<text x="351" y="54.6">R1OUT</text>
<text x="351.3" y="59.7">T1OUT</text>
<text x="363" y="58.6">14</text>
<text x="132.4" y="62.4">33</text>
<text x="132.4" y="64.9">35</text>
<text x="139.5" y="63.5">R/PIO1_0/AD1/CT32B1_CAP0</text>
<text x="220" y="63.5">SCK0_SWDIO/PIO1_3/AD4/CT32B1_MAT2</text>
<text x="266.5" y="62.4">39</text>
<text x="266.5" y="64.9">40</text>
<text x="330.5" y="63.6">10</text>
<text x="330.7" y="61.1">11</text>
<text x="337.6" y="62.2">T1IN</text>
<text x="337.6" y="64.8">T2IN</text>
<text x="351.3" y="62.2">T2OUT</text>
<text x="363" y="61.1">7</text>
<text x="132.4" y="67.5">45</text>
<text x="132.4" y="70">46</text>
<text x="139.5" y="66">R/PIO1_2/AD3/CT32B1_MAT1</text>
<text x="139.5" y="68.6">PIO1_5/RTS/CT32B0_CAP0</text>
<text x="139.5" y="71.1">PIO1_6/RXD/CT32B0_MAT0</text>
<text x="224.8" y="66">PIO1_4/AD5/CT32B1_MAT3/WAKEUP</text>
<text x="330.5" y="68.7">13</text>
<text x="331.7" y="71.3">8</text>
<text x="337.6" y="69.8">R1IN</text>
<text x="132.4" y="72.5">47</text>
<text x="132.4" y="75.1">30</text>
<text x="132.4" y="77.6">34</text>
<text x="139.5" y="73.7">PIO1_7/TXD/CT32B0_MAT1</text>
<text x="139.5" y="76.2">PIO1_10/AD6/CT16B1_MAT1</text>
<text x="331.7" y="76.3">1</text>
<text x="337.6" y="72.4">R2IN</text>
<text x="337.6" y="77.5">C1+</text>
<text x="132.4" y="82.7">26</text>
<text x="139.5" y="78.7">R/PIO1_1/AD2/CT32B1_MAT0</text>
<text x="139.5" y="83.8">PIO2_2/DCD/MISO1</text>
<text x="331.7" y="78.9">3</text>
<text x="331.7" y="84">4</text>
<text x="337.6" y="80">C1-</text>
<text x="132.4" y="85.2">25</text>
<text x="132.4" y="87.8">31</text>
<text x="139.5" y="86.4">PIO2_10</text>
<text x="139.5" y="88.9">PIO2_11/SCK0</text>
<text x="331.7" y="86.5">5</text>
<text x="337.6" y="85.1">C2+</text>
<text x="337.6" y="87.6">C2-</text>
<text x="132.4" y="92.9">36</text>
<text x="132.4" y="95.4">48</text>
<text x="139.5" y="94">PIO3_0/DTR</text>
<text x="331.7" y="91.6">6</text>
<text x="337.6" y="92.7">V-</text>
<text x="36.5" y="99.2" transform="rotate(-90 36.5 99.2)">1</text>
<text x="39" y="99.2" transform="rotate(-90 39 99.2)">2</text>
<text x="132.4" y="100.5">41</text>
<text x="139.5" y="96.5">PIO3_3/RI</text>
<text x="139.5" y="101.6">VSS</text>
<text x="330.5" y="96.7">15</text>
<text x="337.6" y="97.8">GND</text>
<text x="36.5" y="106.2" transform="rotate(-90 36.5 106.2)">3</text>
<text x="39" y="106.2" transform="rotate(-90 39 106.2)">4</text>
<text x="133.6" y="124.6">8</text>
<text x="139.5" y="125.7">VDD</text>
<text x="196.4" y="125.7">PIO0_6/SCK0_</text>
<text x="215.7" y="124.6">22</text>
<text x="133.6" y="129.7">6</text>
<text x="139.5" y="130.8">XTALIN</text>
<text x="187.4" y="128.3">PIO1_9/CT16B1_MAT0_</text>
<text x="203.8" y="130.8">PIO2_9</text>
<text x="215.7" y="127.1">17</text>
<text x="215.7" y="129.7">24</text>
<text x="133.6" y="134.8">3</text>
<text x="133.6" y="137.3">4</text>
<text x="139.5" y="135.9">RESET/PIO0_0</text>
<text x="198.9" y="133.3">PIO0_7/CTS</text>
<text x="215.7" y="132.2">23</text>
<text x="215.7" y="137.3">21</text>
<text x="343.1" y="133.5">1</text>
<text x="349" y="134.6">VDD</text>
<text x="362.5" y="134.6">VOUTA</text>
<text x="374.4" y="133.5">8</text>
<text x="132.4" y="139.8">10</text>
<text x="132.4" y="142.4">14</text>
<text x="139.5" y="138.4">PIO0_1/CLKOUT/CT32B0_MAT2</text>
<text x="139.5" y="141">PIO0_2/SSEL0/CT16B0_CAP0</text>
<text x="139.5" y="143.5">PIO0_3</text>
<text x="202.6" y="138.4">PIO3_5_</text>
<text x="202.6" y="141">PIO2_5_</text>
<text x="202.6" y="143.5">PIO2_4_</text>
<text x="215.7" y="139.8">20</text>
<text x="215.7" y="142.4">19</text>
<text x="343.1" y="138.6">6</text>
<text x="343.1" y="141.1">2</text>
<text x="343.1" y="143.6">3</text>
<text x="349" y="139.7">VREFA</text>
<text x="349" y="142.2">~CS</text>
<text x="132.4" y="144.9">15</text>
<text x="133.6" y="150">9</text>
<text x="139.5" y="146">PIO0_4</text>
<text x="202.6" y="146">PIO3_4_</text>
<text x="215.7" y="144.9">18</text>
<text x="215.7" y="150">7</text>
<text x="343.1" y="146.2">4</text>
<text x="343.1" y="148.7">5</text>
<text x="349" y="144.8">SCK</text>
<text x="349" y="147.3">SDI</text>
<text x="349" y="149.8">~LDAC</text>
<text x="133.6" y="155.1">2</text>
<text x="139.5" y="151.1">PIO1_8/CT16B1_CAP0</text>
<text x="201.3" y="151.1">XTALOUT</text>
<text x="343.1" y="153.8">7</text>
<text x="349" y="154.9">AVSS</text>
<text x="132.4" y="157.6">13</text>
<text x="139.5" y="156.2">PIO2_0/DTR/SSEL1</text>
<text x="139.5" y="158.7">PIO2_1/DSR/SCK1</text>
<text x="132.4" y="162.7">16</text>
<text x="132.6" y="167.8">11</text>
<text x="133.6" y="165.2">1</text>
<text x="139.5" y="163.8">PIO0_5</text>
<text x="139.5" y="166.3">PIO2_6</text>
<text x="132.4" y="170.3">12</text>
<text x="139.5" y="168.9">PIO2_7</text>
<text x="139.5" y="171.4">PIO2_8</text>
<text x="133.6" y="175.4">5</text>
<text x="139.5" y="176.5">VSS</text>
<text x="251.7" y="191.9">1</text>
<text x="277.9" y="191.9">8</text>
<text x="36.5" y="193.2" transform="rotate(-90 36.5 193.2)">3</text>
<text x="39" y="193.2" transform="rotate(-90 39 193.2)">4</text>
<text x="251.7" y="197">3</text>
<text x="251.7" y="194.4">2</text>
<text x="257.6" y="193">VCC</text>
<text x="257.6" y="195.6">RO</text>
<text x="271.8" y="193">A</text>
<text x="271.8" y="195.6">B</text>
<text x="277.9" y="194.4">7</text>
<text x="277.9" y="197">6</text>
<text x="340.6" y="193.2">8</text>
<text x="346.5" y="194.3">VCC</text>
<text x="364" y="194.3">RO</text>
<text x="371.9" y="193.2">1</text>
<text x="36.5" y="200.1" transform="rotate(-90 36.5 200.1)">1</text>
<text x="39" y="200.1" transform="rotate(-90 39 200.1)">2</text>
<text x="251.7" y="199.5">4</text>
<text x="257.6" y="198.1">DI</text>
<text x="257.6" y="200.6">GND</text>
<text x="271.8" y="200.6">Y</text>
<text x="271.9" y="198.1">Z</text>
<text x="277.9" y="199.5">5</text>
<text x="340.6" y="198.2">3</text>
<text x="340.6" y="200.8">2</text>
<text x="346.5" y="199.4">DE</text>
<text x="346.5" y="201.9">~RE</text>
<text x="365.8" y="199.4">A</text>
<text x="365.8" y="201.9">B</text>
<text x="371.9" y="198.2">6</text>
<text x="371.9" y="200.8">7</text>
<text x="340.6" y="205.9">4</text>
<text x="346.5" y="207">DI</text>
<text x="340.6" y="210.9">5</text>
<text x="346.5" y="212.1">GND</text>
<text x="116.6" y="224.9">3</text>
<text x="120.3" y="222.4" transform="rotate(-90 120.3 222.4)">1</text>
<text x="39.1" y="230">2</text>
<text x="39.1" y="232.5">4</text>
<text x="51.2" y="230">1</text>
<text x="51.2" y="232.5">3</text>
<text x="120.3" y="229.3" transform="rotate(-90 120.3 229.3)">2</text>
<text x="39.1" y="235.1">6</text>
<text x="51.2" y="235.1">5</text>
<text x="114" y="249">2</text>
<text x="114" y="251.6">4</text>
<text x="126.1" y="249">1</text>
<text x="126.1" y="251.6">3</text>
<text x="114" y="254.1">6</text>
<text x="114" y="256.7">8</text>
<text x="126.1" y="254.1">5</text>
<text x="126.1" y="256.7">7</text>
<text x="169.8" y="254.7" transform="rotate(-90 169.8 254.7)">6</text>
<text x="172.3" y="254.7" transform="rotate(-90 172.3 254.7)">5</text>
<text x="174.9" y="254.7" transform="rotate(-90 174.9 254.7)">4</text>
<text x="177.4" y="254.7" transform="rotate(-90 177.4 254.7)">3</text>
<text x="180" y="254.7" transform="rotate(-90 180 254.7)">2</text>
<text x="182.5" y="254.7" transform="rotate(-90 182.5 254.7)">1</text>
<text x="112.8" y="259.2">10</text>
<text x="126.1" y="259.2">9</text>
</g>
<g font-size="2" fill="#808080">
<text x="73.7" y="38">XTAL_OUT</text>
<text x="73.7" y="48.1">XTAL_IN</text>
<text x="97.3" y="53.2">SWITCH0</text>
<text x="97.3" y="50.7">SWITCH1</text>
<text x="276.8" y="48.1">SPI1_MOSI</text>
<text x="116.3" y="58.3">LCD_R/W</text>
<text x="116.7" y="55.7">SWDCLK</text>
<text x="117.6" y="63.4">LCD_D4</text>
<text x="117.6" y="65.9">LCD_D6</text>
<text x="276.8" y="63.4">SWDIO</text>
<text x="313.2" y="62.1">UART_TX</text>
<text x="112" y="68.4">RS485_RX_EN</text>
<text x="116.1" y="71">UART_RX</text>
<text x="313" y="69.7">UART_RX</text>
<text x="116.3" y="73.5">UART_TX</text>
<text x="117.4" y="76.1">LCD_RS</text>
<text x="115.1" y="83.7">SPI1_MISO</text>
<text x="117.6" y="78.6">LCD_D5</text>
<text x="97.3" y="86.2">SWITCH2</text>
<text x="117.4" y="88.8">LCD_EN</text>
<text x="66" y="93.8">/RESET</text>
<text x="117.6" y="93.8">LCD_D7</text>
<text x="112.2" y="96.4">RS485_TX_EN</text>
<text x="227.3" y="125.6">SWITCH5</text>
<text x="116.1" y="130.7">XTAL_IN</text>
<text x="227.3" y="130.7">SWITCH3</text>
<text x="116.7" y="135.7">/RESET</text>
<text x="227.3" y="133.2">SWITCH4</text>
<text x="381" y="134.5">DAC_VOUT/2.2B</text>
<text x="67.3" y="140.8">LED1</text>
<text x="110.3" y="138.3">/BOOTLOADER</text>
<text x="118.4" y="143.4">LDAC</text>
<text x="327.9" y="142.1">SPI1_CS</text>
<text x="118.7" y="145.9">LED2</text>
<text x="325.9" y="147.2">SPI1_MOSI</text>
<text x="326.7" y="144.6">SPI1_SCK</text>
<text x="330.5" y="149.7">LDAC</text>
<text x="227.3" y="151">XTAL_OUT</text>
<text x="67.3" y="159.9">LED2</text>
<text x="115.9" y="158.6">SPI1_SCK</text>
<text x="117.1" y="156.1">SPI1_CS</text>
<text x="120" y="163.7">LED1</text>
<text x="67.3" y="187.8">/BOOTLOADER</text>
<text x="233" y="195.4">UART_RX</text>
<text x="233.2" y="198">UART_TX</text>
<text x="290.8" y="192.9">A</text>
<text x="290.8" y="195.4">B</text>
<text x="290.8" y="198">B</text>
<text x="379.1" y="197.3" transform="rotate(-90 379.1 197.3)">A</text>
<text x="383.5" y="194.2">UART_RX</text>
<text x="290.8" y="200.5">A</text>
<text x="317.8" y="201.8">RS485_RX_EN</text>
<text x="317.9" y="199.2">RS485_TX_EN</text>
<text x="379.1" y="203.6" transform="rotate(-90 379.1 203.6)">B</text>
<text x="322.1" y="206.9">UART_TX</text>
<text x="100.8" y="225.9">LCD_CONT</text>
<text x="25.7" y="233.5">SWDIO</text>
<text x="59.7" y="233.5">N/C</text>
<text x="24" y="236.1">SWDCLK</text>
<text x="59.7" y="236.1">/RESET</text>
<text x="95.8" y="252.6">LCD_CONT</text>
<text x="98.5" y="255.1">LCD_D7</text>
<text x="98.5" y="257.6">LCD_D5</text>
<text x="135.9" y="257.6">LCD_EN</text>
<text x="135.9" y="255.1">LCD_D4</text>
<text x="135.9" y="252.6">LCD_D6</text>
<text x="97.3" y="260.2">LCD_R/W</text>
<text x="135.9" y="260.2">LCD_RS</text>
<text x="170.8" y="268.9" transform="rotate(-90 170.8 268.9)">SWITCH5</text>
<text x="173.3" y="268.9" transform="rotate(-90 173.3 268.9)">SWITCH4</text>
<text x="175.9" y="268.9" transform="rotate(-90 175.9 268.9)">SWITCH3</text>
<text x="178.4" y="268.9" transform="rotate(-90 178.4 268.9)">SWITCH2</text>
<text x="181" y="268.9" transform="rotate(-90 181 268.9)">SWITCH1</text>
<text x="183.5" y="268.9" transform="rotate(-90 183.5 268.9)">SWITCH0</text>
</g>
<g font-size="2" fill="#800000">
<text x="325.5" y="55.8">+</text>
<text x="325.5" y="76.1">+</text>
<text x="325.5" y="83.7">+</text>
<text x="321.1" y="93.8">+</text>
</g>
</svg>
